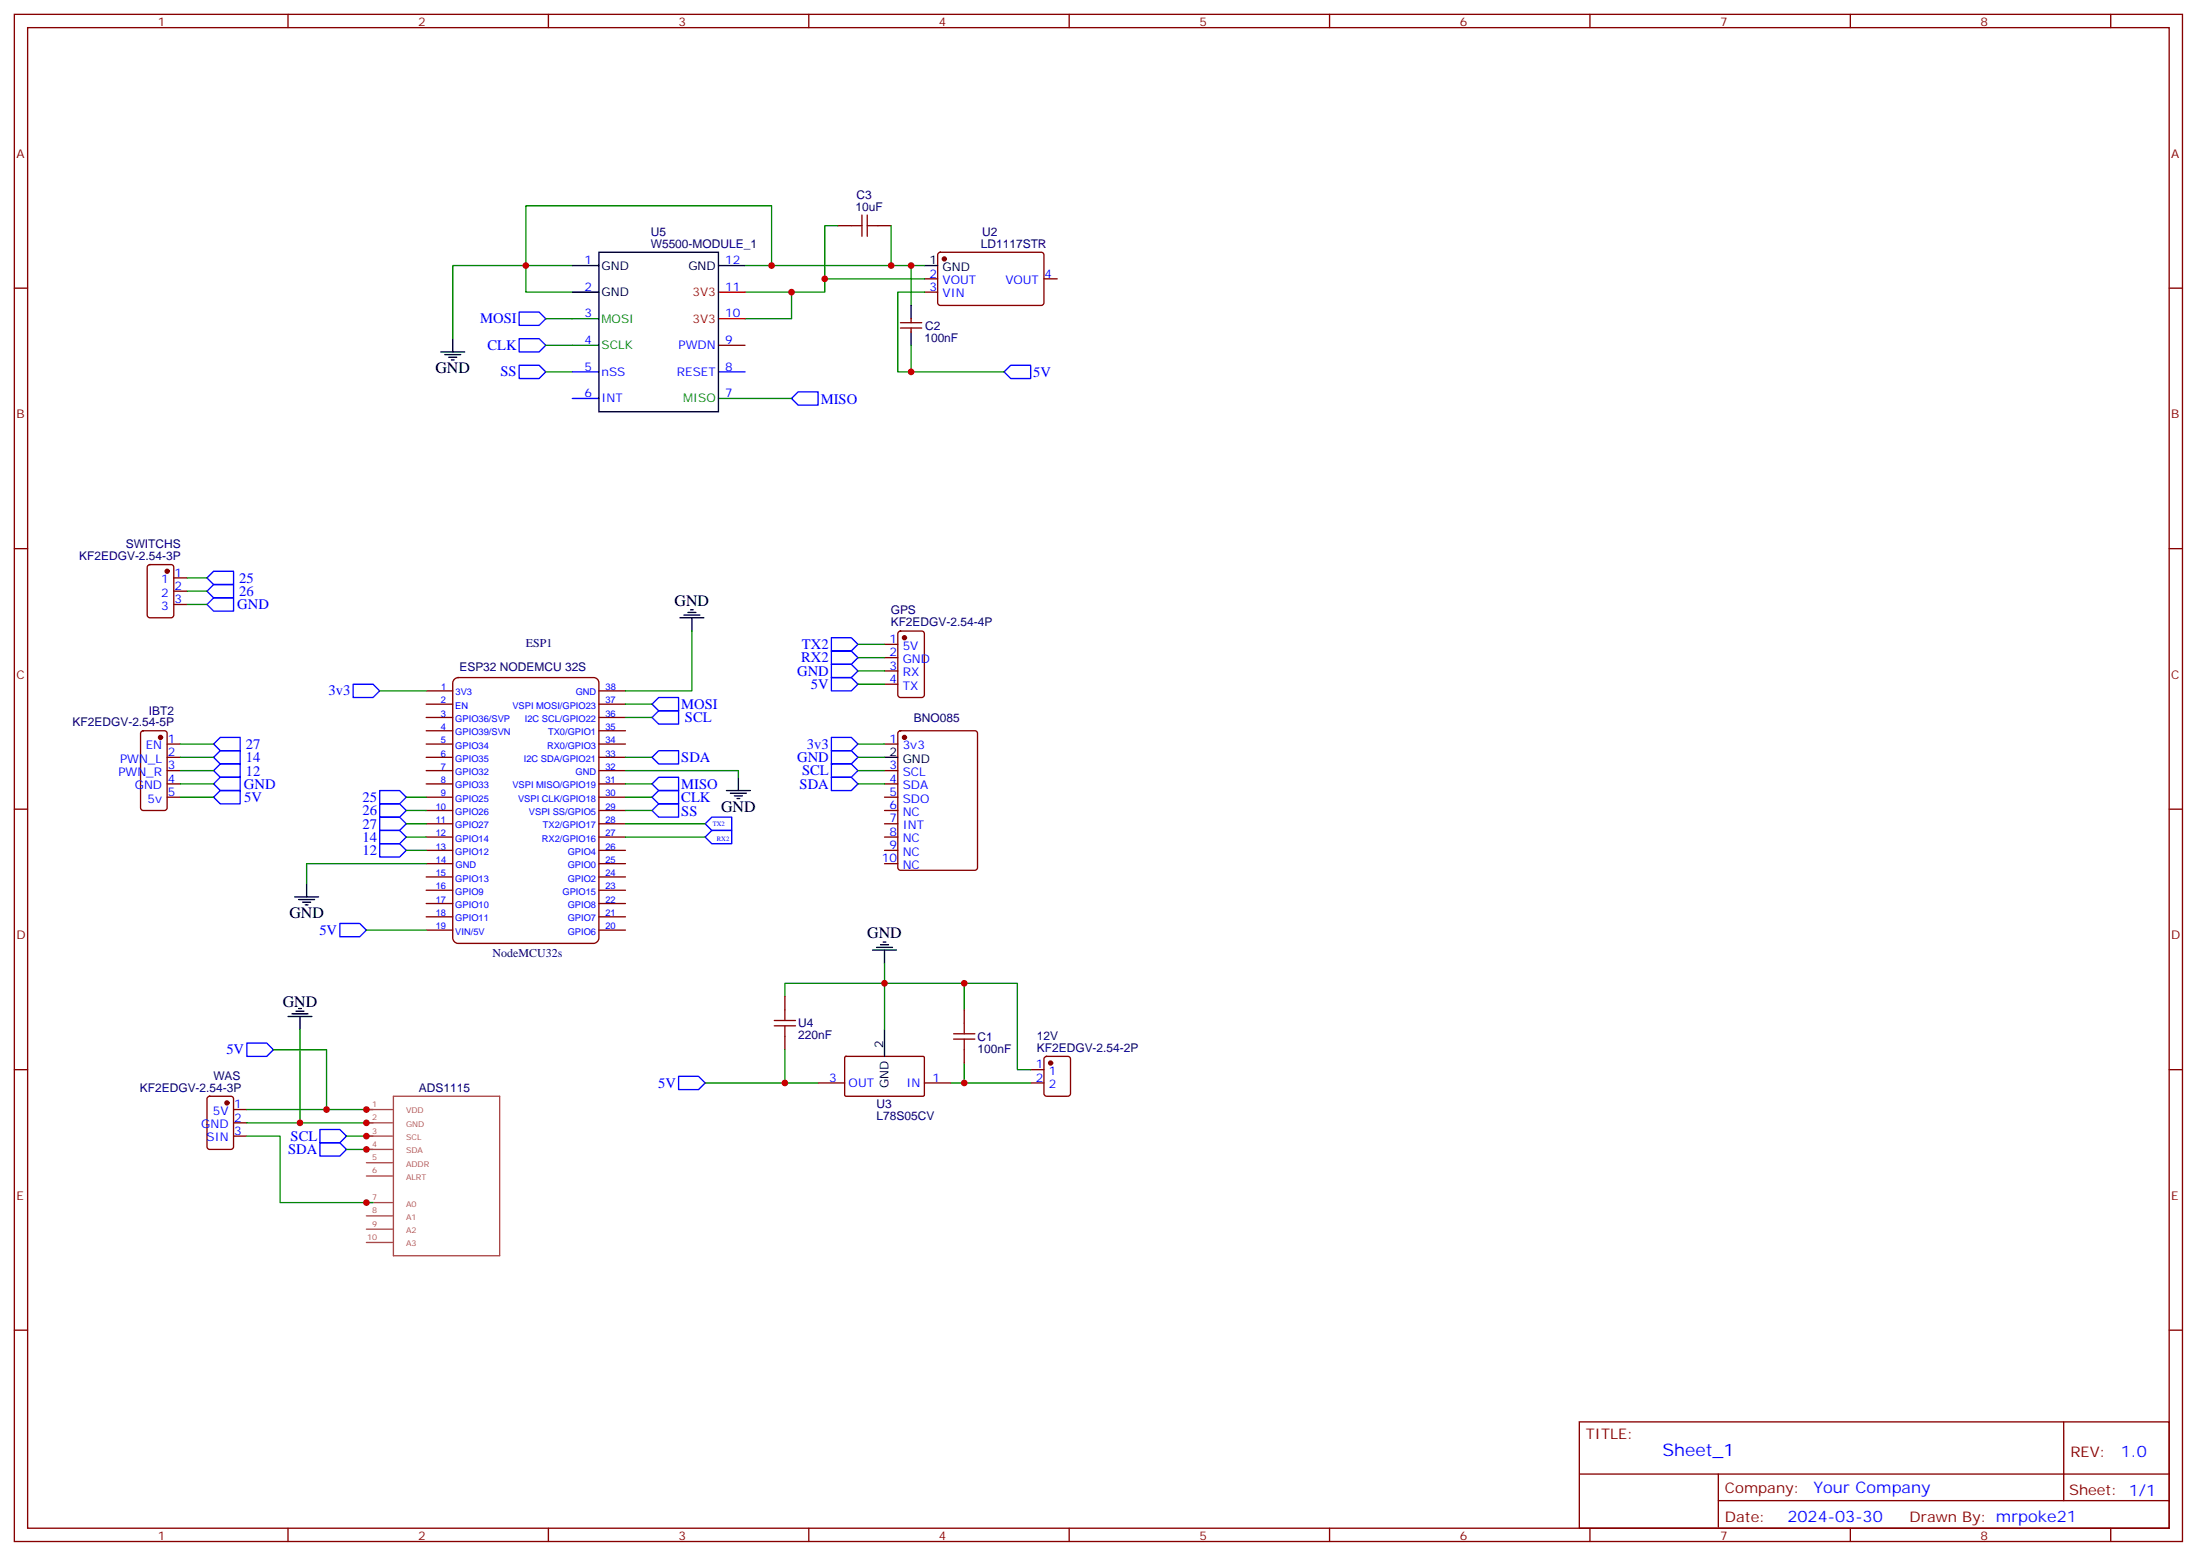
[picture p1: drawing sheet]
<svg xmlns="http://www.w3.org/2000/svg" width="584mm" height="413mm" viewBox="0 0 584 413" stroke-linecap="round" stroke-linejoin="round" font-family="sans-serif">
<g fill="none" stroke="#870000" stroke-width=".35">
<path d="M3.8 3.8h575.7v405.4h-575.7zM7.3 7.3h568.7v398.3h-568.7zM76.5 3.8v3.5M145.6 3.8v3.5M214.8 3.8v3.5M283.9 3.8v3.5M353.1 3.8v3.5M422.2 3.8v3.5M491.3 3.8v3.5M560.5 3.8v3.5M222.5 59.9h3.6M233.1 59.9h3.5"/>
<path d="M3.8 76.5h3.5M245.5 74h3.5M245.5 77.5h3.5M249.2 67.2l.5-.2h26.8a.71 .71 0 0 1 .7 .7v12.7l-.4 .6-27.1 .1-.5-.3-.2-.4v-12.7zM277.2 74h3.5M576 76.5h3.5M190.8 91.7h7M239.1 85.7h5.7M239.1 87.1h5.7M241.9 84.6v1.1M241.9 87.1v1M3.8 145.6h3.5"/>
<path d="M39.3 150.1l.5-.2h5.6a.71 .71 0 0 1 .7 .7v12.9l-.7 .5h-5.6l-.5-.3-.2-.4v-12.7zM46.1 153.4h3.6M46.1 156.9h3.6M576 145.6h3.5M46.1 160.4h3.6M234.9 171h3.5M234.9 174.6h3.5M234.9 178.1h3.5M238.6 167.7l.5-.2h5.7a.71 .71 0 0 1 .7 .7l-.1 16.5-.6 .4h-5.7l-.5-.2-.2-.5v-16.2zM37.6 194.2l.4-.2h5.7a.71 .71 0 0 1 .7 .7l-.1 20-.6 .4h-5.7l-.5-.2-.2-.5v-19.7zM44.4 197.5h3.5M113.2 186.9h7"/>
<path d="M113.2 190.4h7M113.2 194h7M113.2 197.5h7M113.2 183.4h7M159 186.9h7.1M159 190.4h7.1M159 194h7.1M159 197.5h7.1M159 183.4h7.1M234.9 197.5h3.5M234.9 181.6h3.5M238.6 194.2l.5-.2h19.8a.71 .71 0 0 1 .7 .7l-.1 35.9-.6 .4h-19.8l-.5-.2-.2-.5v-35.6z"/>
<path d="M3.8 214.8h3.5M44.4 201h3.5M44.4 204.5h3.5M44.4 208.1h3.5M44.4 211.6h3.5M113.2 201h7M113.2 204.5h7M113.2 208.1h7M113.2 211.6h7M113.2 215.1h7M113.2 218.7h7M159 201h7.1"/>
<path d="M159 204.5h7.1M159 208.1h7.1M159 211.6h7.1M159 215.1h7.1M159 218.7h7.1M234.9 204.5h3.5M234.9 208.1h3.5M234.9 211.6h3.5M234.9 215.1h3.5M234.9 218.7h3.5M576 214.8h3.5M113.2 239.8h7"/>
<path d="M113.2 236.3h7M113.2 229.2h7M113.2 222.2h7M113.2 225.7h7M113.2 232.8h7M159 239.8h7.1M159 236.3h7.1M159 229.2h7.1M159 222.2h7.1M159 225.7h7.1M159 232.8h7.1M234.9 229.2h3.5"/>
<path d="M234.9 222.2h3.5M234.9 225.7h3.5M113.2 243.3h7M113.2 246.9h7M159 243.3h7.1M159 246.9h7.1M208.4 264.5v3.5M208.4 275.1v3.5M256 268v3.6M256 278.6v3.6M3.8 283.9h3.5M55.2 291.2l.5-.2h5.6a.71 .71 0 0 1 .7 .7v13l-.7 .4h-5.6l-.5-.3-.2-.4v-12.7z"/>
<path d="M62 294.5h3.5M62 298h3.5M217.2 287.4h7.1M224.4 280.6l.2-.2h20.7l.2 .3-.1 10.1-.3 .2-20.6-.1-.2-.3zM245.5 287.4h7M273.7 283.9h3.5M273.7 287.4h3.5M277.4 280.6l.5-.2h5.7a.71 .71 0 0 1 .7 .7l-.1 9.4-.6 .5h-5.7l-.5-.3-.2-.4v-9.2zM576 283.9h3.5M62 301.6h3.5M3.8 353.1h3.5M576 353.1h3.5"/>
<path d="M419.4 377.4h156.6v28.2h-156.6zM548 377.4v20.9M419.4 391.2h156.5M456.3 398.3h119.6M456.3 391.2v14.2M76.5 405.6v3.6M145.6 405.6v3.6M214.8 405.6v3.6M283.9 405.6v3.6M353.1 405.6v3.6M422.2 405.6v3.6M491.3 405.6v3.6"/>
<path d="M560.5 405.6v3.6"/>
</g>
<path d="M120.5 180.4l1.1-.6h36a1.41 1.41 0 0 1 1.4 1.5v67.7a1.51 1.51 0 0 1-1.4 1.4h-36a1.51 1.51 0 0 1-1.4-1.4v-67.7z" fill="none" stroke="#800000" stroke-width=".35"/>
<g fill="none" stroke="#00f" stroke-width=".35">
<path d="M137.9 96.9h5.3l1.7 1.8-1.7 1.8h-5.3zM137.9 89.9h5.3l1.7 1.8-1.7 1.7h-5.3zM137.9 82.8h5.3l1.7 1.8-1.7 1.8h-5.3zM152 98.7h7M190.8 98.7h7M266.6 98.7l1.8-1.8h5.3v3.6h-5.3zM152 105.8h7M210.2 105.8l1.7-1.8h5.3v3.5h-5.3zM56.7 158.7h5.3v3.5h-5.3l-1.7-1.8zM56.7 155.2h5.3v3.5h-5.3l-1.7-1.8zM56.7 151.6h5.3v3.6h-5.3l-1.7-1.8zM220.8 179.8h5.3l1.7 1.8-1.7 1.8h-5.3z"/>
<path d="M220.8 176.3h5.3l1.7 1.8-1.7 1.7h-5.3zM220.8 169.3h5.3l1.7 1.7-1.7 1.8h-5.3zM220.8 172.8h5.3l1.7 1.8-1.7 1.7h-5.3zM58.5 199.2h5.3v3.6h-5.3l-1.8-1.8zM58.5 195.7h5.3v3.5h-5.3l-1.8-1.7zM93.8 181.6h5.3l1.7 1.8-1.7 1.7h-5.3zM173.1 186.9l1.8-1.8h5.3v3.6h-5.3zM174.9 188.7h5.3v3.5h-5.3l-1.8-1.8zM174.9 199.2h5.3v3.6h-5.3l-1.8-1.8zM220.8 195.7h5.3l1.7 1.8-1.7 1.7h-5.3zM220.8 199.2h5.3l1.7 1.8-1.7 1.8h-5.3zM58.5 209.8h5.3v3.6h-5.3l-1.8-1.8z"/>
<path d="M58.5 206.3h5.3v3.5h-5.3l-1.8-1.7zM58.5 202.8h5.3v3.5h-5.3l-1.8-1.8zM100.8 216.9h5.3l1.8 1.8-1.8 1.7h-5.3zM100.8 213.4h5.3l1.8 1.7-1.8 1.8h-5.3zM100.8 209.8h5.3l1.8 1.8-1.8 1.8h-5.3zM173.1 208.1l1.8-1.8h5.3v3.5h-5.3zM173.1 211.6l1.8-1.8h5.3v3.6h-5.3zM173.1 215.1l1.8-1.7h5.3v3.5h-5.3zM189 216.9h5.3v3.5h-5.3l-1.7-1.7zM220.8 202.8h5.3l1.7 1.7-1.7 1.8h-5.3zM220.8 206.3h5.3l1.7 1.8-1.7 1.7h-5.3zM100.8 220.4h5.3l1.8 1.8-1.8 1.7h-5.3z"/>
<path d="M100.8 223.9h5.3l1.8 1.8-1.8 1.8h-5.3zM189 220.4h5.3v3.5h-5.3l-1.7-1.7zM90.2 245.1h5.3l1.8 1.8-1.8 1.7h-5.3zM65.5 276.9h5.3l1.8 1.7-1.8 1.8h-5.3zM84.9 299.8h5.3l1.8 1.8-1.8 1.7h-5.3zM180.2 285.7h5.3l1.8 1.7-1.8 1.8h-5.3zM84.9 303.3h5.3l1.8 1.8-1.8 1.7h-5.3z"/>
</g>
<g fill="none" stroke="#008700" stroke-width=".35">
<path d="M222.5 59.9h-3.5v14.1M236.6 59.9v10.6M152 70.5h-31.8v19.4M197.8 70.5h7.1v-15.9h-65.3v22.9h12.4M204.9 70.5h40.6M210.2 77.5v7.1h-12.4M241.9 70.5v10.6M245.5 74h-26.5v3.5h-21.2M245.5 77.5h-7.1v21.2h28.2M144.9 84.6h7.1M144.9 91.7h7.1M144.9 98.7h7.1"/>
<path d="M241.9 91.7v7M197.8 105.8h12.4M49.7 153.4h5.3M49.7 156.9h5.3M49.7 160.4h5.3M183.7 167.5v15.9h-17.6M227.8 178.1h7.1M227.8 174.6h7.1M227.8 171h7.1M47.9 197.5h8.8M100.8 183.4h12.4M166.1 190.4h7"/>
<path d="M166.1 186.9h7M227.8 197.5h7.1M227.8 181.6h7.1M47.9 201h8.8M47.9 204.5h8.8M47.9 208.1h8.8M47.9 211.6h8.8M107.9 218.7h5.3M107.9 211.6h5.3M107.9 215.1h5.3M166.1 204.5h30v1.8M166.1 218.7h21.2"/>
<path d="M166.1 201h7M166.1 208.1h7M166.1 211.6h7M166.1 215.1h7M227.8 201h7.1M227.8 204.5h7.1M227.8 208.1h7.1M107.9 222.2h5.3M107.9 225.7h5.3M113.2 229.2h-31.8v5.3M166.1 222.2h21.2M97.3 246.9h15.9"/>
<path d="M234.9 255.7v17.6M72.6 278.6h14.1v15.9M79.7 273.3v24.7M208.4 264.5v-3.5h47.6v7M208.4 278.6v8.8M256 261h14.2v22.9h3.5M65.5 294.5h33.6M65.5 298h33.6M187.3 287.4h29.9M252.5 287.4h21.2M256 282.2v5.2M65.5 301.6h8.9v17.6h24.7"/>
<path d="M92 301.6h7.1M92 305.1h7.1"/>
</g>
<g fill="none" stroke="#000" stroke-width=".35">
<path d="M152 70.5h7M152 77.5h7M159 67h31.8v42.3h-31.8zM190.8 70.5h7M245.5 70.5h3.5M117.1 93.4h6.3M118.1 94.1h4.2M119.2 94.8h2.1M119.9 95.5h.7M120.2 89.9v3.5M241.9 81.1v3.5M241.9 88.1v3.6"/>
<path d="M180.6 164h6.3M181.6 163.3h4.2M182.7 162.6h2.1M183.4 161.9h.7M183.7 164v3.5M192.9 209.8h6.3M194 210.5h4.2M195 211.2h2.1M195.7 211.9h.7M196.1 206.3v3.5M234.9 201h3.5M78.2 238.1h6.4"/>
<path d="M79.3 238.8h4.2M80.4 239.5h2.1M81.4 234.5v3.6M81.1 240.2h.7M231.7 252.2h6.4M232.8 251.5h4.2M233.8 250.8h2.1M234.5 250h.7M234.9 252.2v3.5M76.5 269.8h6.3M77.5 269.1h4.3M78.6 268.4h2.1"/>
<path d="M79.3 267.7h.7M79.7 269.8v3.5M234.9 273.3v7.1"/>
</g>
<g fill="#870000" stroke="#870000" stroke-width=".35">
<circle cx="240.2" cy="169.3" r=".53"/>
<circle cx="240.2" cy="195.7" r=".53"/>
<circle cx="42.6" cy="195.7" r=".53"/>
<circle cx="44.4" cy="151.6" r=".53"/>
<circle cx="279" cy="282.2" r=".53"/>
<circle cx="60.3" cy="292.7" r=".53"/>
<circle cx="250.8" cy="68.7" r=".53"/>
</g>
<path d="M226.1 59.9h2.8M228.9 57.1v5.6M230.3 59.9h2.8M230.3 57.1v5.6M205.6 270.9h5.6M205.6 272.3h5.6M208.4 268v2.9M208.4 272.3v2.8M253.2 274.4h5.7M253.2 275.8h5.7M256 271.6v2.8M256 275.8v2.8" fill="none" stroke="#a10000" stroke-width=".35"/>
<path d="M97.3 294.5h6.9M97.3 298h6.9M104.5 291h28.2v42.3h-28.2zM97.3 301.6h6.9M97.3 305.1h6.9M97.3 308.6h6.9M97.3 312.1h6.9M97.3 319.2h6.9M97.3 322.7h6.9M97.3 326.2h6.9M97.3 329.8h6.9" fill="none" stroke="#a64a4a" stroke-width=".35"/>
<path d="M152 84.6h7M152 91.7h7M190.8 105.8h7" fill="none" stroke="#0c0" stroke-width=".35"/>
<path d="M190.8 77.5h7M190.8 84.6h7" fill="none" stroke="#f00" stroke-width=".35"/>
<g fill="#c00">
<circle cx="234.9" cy="261" r=".88"/>
<circle cx="256" cy="261" r=".88"/>
<circle cx="256" cy="287.4" r=".88"/>
<circle cx="208.4" cy="287.4" r=".88"/>
<circle cx="79.7" cy="298" r=".88"/>
<circle cx="86.7" cy="294.5" r=".88"/>
<circle cx="97.3" cy="298" r=".88"/>
<circle cx="97.3" cy="301.6" r=".88"/>
<circle cx="97.3" cy="305.1" r=".88"/>
<circle cx="97.3" cy="319.2" r=".88"/>
<circle cx="97.3" cy="294.5" r=".88"/>
<circle cx="139.6" cy="70.5" r=".88"/>
<circle cx="204.9" cy="70.5" r=".88"/>
<circle cx="210.2" cy="77.5" r=".88"/>
<circle cx="241.9" cy="98.7" r=".88"/>
<circle cx="241.9" cy="70.5" r=".88"/>
<circle cx="236.6" cy="70.5" r=".88"/>
<circle cx="219" cy="74" r=".88"/>
</g>
<text font-size="4.6" fill="#00f" x="441.5" y="386.4">Sheet_1</text>
<g font-size="4.2">
<text x="115.6" y="99.1">GND</text>
<text x="179.1" y="160.8">GND</text>
<text x="191.5" y="215.5">GND</text>
<text x="76.8" y="243.7">GND</text>
<text x="230.3" y="249">GND</text>
<text x="75.1" y="267.3">GND</text>
</g>
<g font-size="4.2" fill="#00f">
<text x="563.2" y="386.7">1.0</text>
<text x="481.6" y="396.2">Your Company</text>
<text x="474.6" y="404">2024-03-30</text>
</g>
<g font-size="3.9" fill="#00f">
<text x="127.5" y="85.8">MOSI</text>
<text x="129.4" y="92.9">CLK</text>
<text x="132.9" y="99.9">SS</text>
<text x="274.4" y="100.1">5V</text>
<text x="217.9" y="107.1">MISO</text>
<text x="63.5" y="154.7">25</text>
<text x="63" y="161.7">GND</text>
<text x="63.5" y="158.2">26</text>
<text x="213" y="172.3">TX2</text>
<text x="211.7" y="179.4">GND</text>
<text x="212.8" y="175.8">RX2</text>
<text x="87.2" y="184.6">3v3</text>
<text x="215.3" y="182.8">5V</text>
<text x="180.9" y="188.3">MOSI</text>
<text x="181.9" y="191.7">SCL</text>
<text x="65.3" y="202.3">14</text>
<text x="65.3" y="198.8">27</text>
<text x="180.9" y="202.2">SDA</text>
<text x="211.7" y="202.3">GND</text>
<text x="214.2" y="198.8">3v3</text>
<text x="64.8" y="209.3">GND</text>
<text x="65.3" y="205.8">12</text>
<text x="180.9" y="209.4">MISO</text>
<text x="212.3" y="209.3">SDA</text>
<text x="213" y="205.7">SCL</text>
<text x="64.9" y="212.8">5V</text>
<text x="96.2" y="212.8">25</text>
<text x="180.9" y="213">CLK</text>
<text x="96.2" y="219.9">27</text>
<text x="96.2" y="216.4">26</text>
<text x="180.9" y="216.5">SS</text>
<text x="96.2" y="223.4">14</text>
<text x="96.2" y="227">12</text>
<text x="84.8" y="248.1">5V</text>
<text x="60.1" y="279.8">5V</text>
<text x="174.8" y="288.7">5V</text>
<text x="77.2" y="302.8">SCL</text>
<text x="76.5" y="306.3">SDA</text>
</g>
<g font-size="3.9" fill="#800">
<text x="421.1" y="382">TITLE:</text>
<text x="549.8" y="386.7">REV:</text>
<text x="458.1" y="396.2">Company:</text>
<text x="549.4" y="396.8">Sheet: 1/1</text>
<text x="458.1" y="403.9">Date:</text>
<text x="507.1" y="403.9">Drawn By: mrpoke21</text>
</g>
<g font-size="3.2" fill="#800">
<text x="41.9" y="6.8">1</text>
<text x="111.1" y="6.8">2</text>
<text x="180.2" y="6.8">3</text>
<text x="249.3" y="6.8">4</text>
<text x="318.5" y="6.8">5</text>
<text x="387.6" y="6.8">6</text>
<text x="456.8" y="6.8">7</text>
<text x="525.9" y="6.8">8</text>
<text x="4.3" y="41.9">A</text>
<text x="576.5" y="41.9">A</text>
<text x="4.3" y="111.1">B</text>
<text x="576.5" y="111.1">B</text>
<text x="4.3" y="180.2">C</text>
<text x="576.5" y="180.2">C</text>
<text x="4.3" y="249.3">D</text>
<text x="576.5" y="249.3">D</text>
<text x="4.3" y="318.5">E</text>
<text x="576.5" y="318.5">E</text>
<text x="41.9" y="408.6">1</text>
<text x="111.1" y="408.6">2</text>
<text x="180.2" y="408.6">3</text>
<text x="249.3" y="408.6">4</text>
<text x="318.5" y="408.6">5</text>
<text x="387.6" y="408.6">6</text>
<text x="456.8" y="408.6">7</text>
<text x="525.9" y="408.6">8</text>
</g>
<g font-size="3.2" fill="#000080">
<text x="227.4" y="52.8">C3</text>
<text x="227.2" y="56">10uF</text>
<text x="172.8" y="65.7">W5500-MODULE_1</text>
<text x="172.8" y="62.5">U5</text>
<text x="260.5" y="65.9">LD1117STR</text>
<text x="260.8" y="62.7">U2</text>
<text x="245.7" y="87.5">C2</text>
<text x="245.5" y="90.7">100nF</text>
<text x="21" y="148.6">KF2EDGV-2.54-3P</text>
<text x="33.4" y="145.5">SWITCHS</text>
<text x="236.5" y="166.3">KF2EDGV-2.54-4P</text>
<text x="236.5" y="163.1">GPS</text>
<text x="139.6" y="171.7">ESP1</text>
<text x="122" y="178.1">ESP32 NODEMCU 32S</text>
<text x="39.6" y="189.7">IBT2</text>
<text x="242.7" y="191.6">BNO085</text>
<text x="19.3" y="192.8">KF2EDGV-2.54-5P</text>
<text x="130.8" y="253.9">NodeMCU32s</text>
<text x="211.9" y="275.9">220nF</text>
<text x="211.9" y="272.7">U4</text>
<text x="275.3" y="276">12V</text>
<text x="259.6" y="279.4">100nF</text>
<text x="259.6" y="276.2">C1</text>
<text x="275.3" y="279.2">KF2EDGV-2.54-2P</text>
<text x="56.7" y="286.6">WAS</text>
<text x="37.1" y="289.8">KF2EDGV-2.54-3P</text>
<text x="111.2" y="289.9">ADS1115</text>
<text x="232.8" y="294">U3</text>
<text x="232.8" y="297.1">L78S05CV</text>
</g>
<g font-size="3.2" fill="#00f">
<text x="155.3" y="70.1">1</text>
<text x="192.5" y="70.1">12</text>
<text x="155.3" y="77.2">2</text>
<text x="192.5" y="77.2">11</text>
<text x="246.8" y="73.7">2</text>
<text x="246.8" y="77.2">3</text>
<text x="250.3" y="75.4">VOUT</text>
<text x="267" y="75.4">VOUT</text>
<text x="277.4" y="73.7">4</text>
<text x="250.3" y="79">VIN</text>
<text x="155.3" y="84.2">3</text>
<text x="192.5" y="84.2">10</text>
<text x="155.3" y="91.3">4</text>
<text x="180.2" y="92.7">PWDN</text>
<text x="192.5" y="91.3">9</text>
<text x="155.3" y="98.4">5</text>
<text x="159.7" y="99.8">nSS</text>
<text x="179.7" y="99.8">RESET</text>
<text x="192.5" y="98.4">8</text>
<text x="155.3" y="105.4">6</text>
<text x="159.7" y="106.8">INT</text>
<text x="192.5" y="105.4">7</text>
<text x="42.8" y="154.8">1</text>
<text x="46.3" y="153">1</text>
<text x="42.8" y="158.3">2</text>
<text x="42.8" y="161.9">3</text>
<text x="46.3" y="156.6">2</text>
<text x="46.3" y="160.1">3</text>
<text x="236.2" y="170.7">1</text>
<text x="239.7" y="172.4">5V</text>
<text x="236.2" y="174.2">2</text>
<text x="236.2" y="177.7">3</text>
<text x="239.7" y="176">GND</text>
<text x="239.7" y="179.5">RX</text>
<text x="236.2" y="181.3">4</text>
<text x="239.7" y="183">TX</text>
<text x="44.6" y="197.1">1</text>
<text x="236.2" y="197.1">1</text>
<text x="31.9" y="202.4">PWN_L</text>
<text x="38.7" y="198.9">EN</text>
<text x="44.6" y="200.7">2</text>
<text x="239.7" y="198.9">3v3</text>
<text x="31.4" y="206">PWN_R</text>
<text x="35.8" y="209.5">GND</text>
<text x="44.6" y="204.2">3</text>
<text x="44.6" y="207.7">4</text>
<text x="236.2" y="204.2">3</text>
<text x="236.2" y="207.7">4</text>
<text x="239.7" y="206">SCL</text>
<text x="239.7" y="209.5">SDA</text>
<text x="39.2" y="213">5v</text>
<text x="44.6" y="211.2">5</text>
<text x="236.2" y="211.2">5</text>
<text x="236.2" y="214.8">6</text>
<text x="239.7" y="213">SDO</text>
<text x="236.2" y="218.3">7</text>
<text x="236.2" y="221.8">8</text>
<text x="239.7" y="216.5">NC</text>
<text x="239.7" y="220.1">INT</text>
<text x="236.2" y="225.4">9</text>
<text x="239.7" y="223.6">NC</text>
<text x="239.7" y="227.1">NC</text>
<text x="234.2" y="228.9">10</text>
<text x="239.7" y="230.6">NC</text>
<text x="220.2" y="287.1">3</text>
<text x="247.6" y="287.1">1</text>
<text x="275" y="283.6">1</text>
<text x="275" y="287.1">2</text>
<text x="278.5" y="285.3">1</text>
<text x="225.4" y="288.5">OUT</text>
<text x="240.7" y="288.5">IN</text>
<text x="278.5" y="288.9">2</text>
<text x="53.4" y="299.4">GND</text>
<text x="56.5" y="295.9">5V</text>
<text x="62.2" y="294.1">1</text>
<text x="62.2" y="297.7">2</text>
<text x="54.8" y="303">SIN</text>
<text x="62.2" y="301.2">3</text>
</g>
<g font-size="3.2">
<text x="159.7" y="71.5">GND</text>
<text x="182.8" y="71.5">GND</text>
<text x="246.8" y="70.1">1</text>
<text x="250.3" y="71.9">GND</text>
<text x="159.7" y="78.6">GND</text>
<text x="236.2" y="200.7">2</text>
<text x="239.7" y="202.4">GND</text>
<text x="234.5" y="278.3" transform="rotate(-90 234.5 278.3)">2</text>
<text x="235.9" y="288.7" transform="rotate(-90 235.9 288.7)">GND</text>
</g>
<g font-size="3.2" fill="#f00">
<text x="183.9" y="78.6">3V3</text>
<text x="183.9" y="85.7">3V3</text>
</g>
<g font-size="3.2" fill="#090">
<text x="159.7" y="85.7">MOSI</text>
<text x="159.7" y="92.7">SCLK</text>
<text x="181.4" y="106.8">MISO</text>
</g>
<g font-size="2.5" fill="#00f">
<text x="117.1" y="183.2">1</text>
<text x="121" y="184.6">3V3</text>
<text x="152.9" y="184.6">GND</text>
<text x="160.8" y="183.2">38</text>
<text x="117.1" y="186.7">2</text>
<text x="117.1" y="190.2">3</text>
<text x="120.9" y="188.1">EN</text>
<text x="120.9" y="191.6">GPIO36/SVP</text>
<text x="136.1" y="188.1">VSPI MOSI/GPIO23</text>
<text x="139.4" y="191.6">I2C SCL/GPIO22</text>
<text x="160.8" y="190.2">36</text>
<text x="160.8" y="186.7">37</text>
<text x="117.1" y="193.8">4</text>
<text x="117.1" y="197.3">5</text>
<text x="120.9" y="195.2">GPIO39/SVN</text>
<text x="145.5" y="195.2">TX0/GPIO1</text>
<text x="160.8" y="197.3">34</text>
<text x="160.8" y="193.8">35</text>
<text x="117.1" y="200.8">6</text>
<text x="120.9" y="198.7">GPIO34</text>
<text x="120.9" y="202.2">GPIO35</text>
<text x="139.1" y="202.2">I2C SDA/GPIO21</text>
<text x="145.3" y="198.7">RX0/GPIO3</text>
<text x="160.8" y="200.8">33</text>
<text x="117.1" y="204.3">7</text>
<text x="117.1" y="207.9">8</text>
<text x="120.9" y="205.8">GPIO32</text>
<text x="120.9" y="209.3">GPIO33</text>
<text x="136.1" y="209.3">VSPI MISO/GPIO19</text>
<text x="152.8" y="205.8">GND</text>
<text x="160.8" y="204.3">32</text>
<text x="160.8" y="207.9">31</text>
<text x="115.7" y="214.9">10</text>
<text x="117.1" y="211.4">9</text>
<text x="120.9" y="212.8">GPIO25</text>
<text x="137.6" y="212.8">VSPI CLK/GPIO18</text>
<text x="160.8" y="214.9">29</text>
<text x="160.8" y="211.4">30</text>
<text x="115.7" y="218.5">11</text>
<text x="115.7" y="222">12</text>
<text x="120.9" y="216.3">GPIO26</text>
<text x="120.9" y="219.9">GPIO27</text>
<text x="140.5" y="216.3">VSPI SS/GPIO5</text>
<text x="144.2" y="219.9">TX2/GPIO17</text>
<text x="160.8" y="222">27</text>
<text x="160.8" y="218.5">28</text>
<text x="115.7" y="225.5">13</text>
<text x="120.9" y="223.4">GPIO14</text>
<text x="120.9" y="226.9">GPIO12</text>
<text x="143.9" y="223.4">RX2/GPIO16</text>
<text x="150.8" y="226.9">GPIO4</text>
<text x="160.8" y="225.5">26</text>
<text x="115.7" y="232.6">15</text>
<text x="115.7" y="229">14</text>
<text x="120.9" y="234">GPIO13</text>
<text x="121" y="230.4">GND</text>
<text x="150.8" y="234">GPIO2</text>
<text x="150.8" y="230.4">GPIO0</text>
<text x="160.8" y="232.6">24</text>
<text x="160.8" y="229">25</text>
<text x="115.7" y="239.6">17</text>
<text x="115.7" y="236.1">16</text>
<text x="120.9" y="237.5">GPIO9</text>
<text x="149.4" y="237.5">GPIO15</text>
<text x="160.8" y="239.6">22</text>
<text x="160.8" y="236.1">23</text>
<text x="115.7" y="243.1">18</text>
<text x="120.9" y="244.6">GPIO11</text>
<text x="120.9" y="241">GPIO10</text>
<text x="150.8" y="241">GPIO8</text>
<text x="150.8" y="244.6">GPIO7</text>
<text x="160.8" y="243.1">21</text>
<text x="115.7" y="246.7">19</text>
<text x="120.9" y="248.1">VIN/5V</text>
<text x="150.8" y="248.1">GPIO6</text>
<text x="160.8" y="246.7">20</text>
</g>
<g font-size="2.1" fill="#a54b4b">
<text x="98.8" y="293.8">1</text>
<text x="98.8" y="297.3">2</text>
<text x="107.8" y="295.5">VDD</text>
<text x="107.8" y="299.1">GND</text>
<text x="98.8" y="300.9">3</text>
<text x="98.8" y="304.4">4</text>
<text x="107.8" y="302.6">SCL</text>
<text x="98.8" y="307.9">5</text>
<text x="98.8" y="311.4">6</text>
<text x="107.8" y="306.1">SDA</text>
<text x="107.8" y="309.7">ADDR</text>
<text x="107.8" y="313.2">ALRT</text>
<text x="98.8" y="318.5">7</text>
<text x="98.8" y="322">8</text>
<text x="107.8" y="320.2">A0</text>
<text x="107.8" y="323.8">A1</text>
<text x="97.5" y="329.1">10</text>
<text x="98.8" y="325.6">9</text>
<text x="107.8" y="327.3">A2</text>
<text x="107.8" y="330.8">A3</text>
</g>
<g font-size="1.8" fill="#00f">
<text x="189.3" y="219.3">TX2</text>
<text x="190.4" y="223.2">RX2</text>
</g>
</svg>
